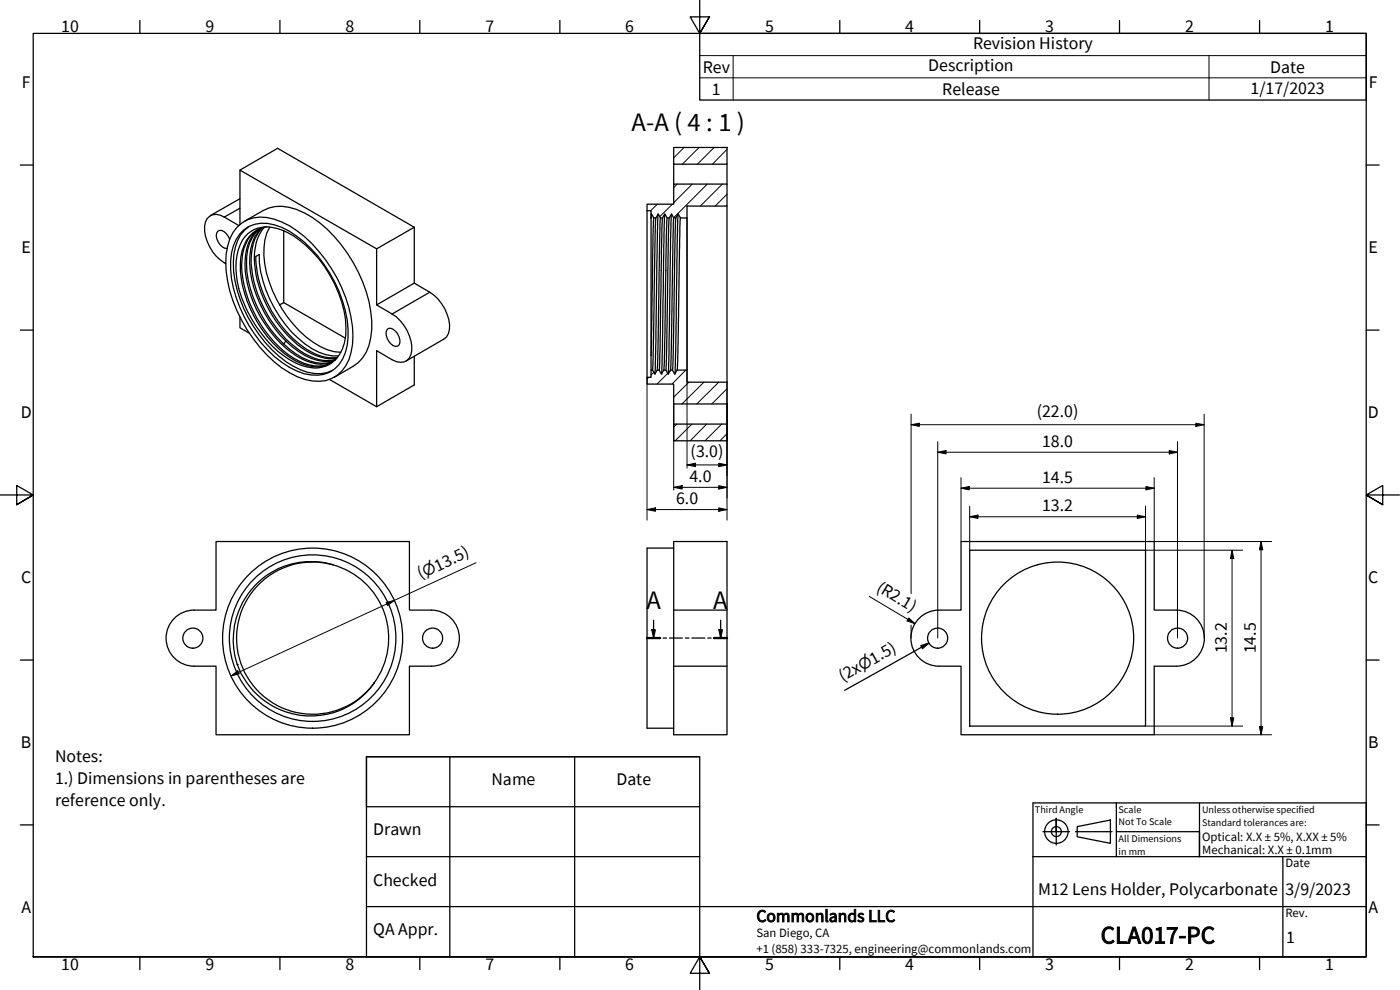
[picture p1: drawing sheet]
<svg xmlns="http://www.w3.org/2000/svg" width="420mm" height="297mm" viewBox="0 0 420 297" stroke-linecap="round" stroke-linejoin="round" font-family="sans-serif">
<!-- layer: Hatch (ISO) -->
<g fill="none" stroke="#000" stroke-width=".3">
<path d="M203.3 55.2l-1.1 1.1M205.3 44.2l-3.1 3.2M207.8 55.2l-5.6 5.6M209.8 44.2l-5 5.1M212.3 55.2l-10.1 10.1M214.3 44.2l-5 5.1M216.8 55.2l-6.6 6.6M218.2 44.8l-4.4 4.5M218.2 58.3l-3.6 3.5M197.3 61.3l-2 1.9M201.8 61.3l-3.8 3.7M194.7 113.2l-.5 .5"/>
<path d="M196.2 111.7l-.8 .8M200.4 112l-3.2 3.2M201.4 111l-.4 .4M205.8 111l-4.1 4.2M206.8 114.7l-4.6 4.5M211.3 114.7l-6.6 6.5M215.7 114.7l-6.6 6.5M218.2 116.6l-4.6 4.6M203.1 127.2l-.9 .9M207.6 127.2l-5 5.1M212.1 127.2l-5 5.1M216.6 127.2l-5 5.1"/>
<path d="M218.2 121.1l-.1 .1M218.2 130.1l-2.1 2.2"/>
</g>
<!-- layer: Visible (ISO) -->
<g fill="none" stroke="#000" stroke-width=".38">
<path d="M72 51l11.3-6.5 41 23.7v16.7a17.5 17.5 0 0 1 9.2 7.7 10 10 0 0 1 1.1 7.5l-.6 1-.8 .7-11.3 6.5M72 59.6l-8.9 5.1M202.2 44.2h16v5.1h-16zM202.2 49.3v5.9M218.2 49.3v5.9M69 71.8a3.8 3.8 0 0 0-3.2-2.7 1.81 1.81 0 0 0-.7 2.6 3.7 3.7 0 0 0 3 2.8M71.1 68.2a10.4 10.4 0 0 1 11.2-2.4 31 31 0 0 1 15.4 12.1 40.7 40.7 0 0 1 8.2 22.9 13.8 13.8 0 0 1-4.7 11.8 12 12 0 0 1-12 .4 38.9 38.9 0 0 1-18.1-19.7 32.7 32.7 0 0 1-2.8-19.5l.7-2.1 .9-1.9zM71.7 67.7l-4.4-2.6a3.6 3.6 0 0 0-3.8-.5 3.6 3.6 0 0 0-2.1 3.3 13.1 13.1 0 0 0 6.4 11.2M71.9 70.2a9.5 9.5 0 0 1 10.5-2.7 29.3 29.3 0 0 1 14.8 11.8 37 37 0 0 1 7.3 22 11.7 11.7 0 0 1-5.6 10.4 13 13 0 0 1-12-1.5 39.1 39.1 0 0 1-17.7-29.3 15.7 15.7 0 0 1 2.7-10.7zM72 67.4v-16.4l41 23.7v16.8l4.7 2.7a12.7 12.7 0 0 1 5.9 11 3.3 3.3 0 0 1-4.7 3.3l-5.9-3.3v16.8l-14.1-8.2M73.3 66.4l5.7-3.2a12.7 12.7 0 0 1 12.3 .7 40.3 40.3 0 0 1 17.5 20.7 32.1 32.1 0 0 1 2.5 16.7 11.6 11.6 0 0 1-5.3 8.6l-5.7 3.3M74.7 67.9a12.6 12.6 0 0 0-4.7 10.9 38.5 38.5 0 0 0 17.9 31 12.4 12.4 0 0 0 11.9 1.4"/>
<path d="M77.2 68.9a12.3 12.3 0 0 0-4.7 10.7 35.8 35.8 0 0 0 15.7 27.9 11.3 11.3 0 0 0 11.2 1.5M77.7 68.7a12.5 12.5 0 0 0-4.2 10.7 35.2 35.2 0 0 0 16.8 28.2 11.1 11.1 0 0 0 9.5 1M78 68.6a12.4 12.4 0 0 0-4 10.6 35.5 35.5 0 0 0 16.8 28.2 11.3 11.3 0 0 0 9.2 1M78.5 68.4a13.6 13.6 0 0 0-3.6 10.7 35.9 35.9 0 0 0 16.6 27.6 12.3 12.3 0 0 0 9 1.4M78.7 68.4a13.5 13.5 0 0 0-3.3 10.7 36.2 36.2 0 0 0 16 27 12.5 12.5 0 0 0 9.2 1.8M79.3 68.2a14.8 14.8 0 0 0-2.7 12.4 36 36 0 0 0 15.3 24.7 14 14 0 0 0 9.2 2.2M80 68.1a8.9 8.9 0 0 0-7.4 7.3 30 30 0 0 0 4.9 21.7 28.1 28.1 0 0 0 14.8 12.6 8.4 8.4 0 0 0 8.4-1.8M81 68.1a19 19 0 0 0-1.1 13.7 35.7 35.7 0 0 0 16.2 22.2l2.1 1 2.1 .5 2 .2M85.2 69.2v21.6l18.4 10.7M124.3 68.2l-11.3 6.5M194.2 61.3h8v-6.1h16v6.6h-12v3.6h-2l-.7-1.2-.7 1.2h-.6l-.7-1.2-.6 1.2h-.7l-.7-1.2-.7 1.2h-.6l-.7-1.2-.7 1.2h-.6l-.7-1.2-.1 .2v-1.2h-1.2zM194.2 63.2v50"/>
<path d="M195.4 65.5v41.2M195.4 64.4v1.1M195.5 64.2l-.1 1.3M196.2 65.4l-.8 41.3M196.8 65.4l-1 45.6M197.5 64.2l-1 48.1M198.2 65.4l-1 45.6M198.8 65.4l-.7 38.3-.3 7.3M199.5 64.2l-.9 48.1M200.2 65.4l-1 45.6M200.9 65.4l-1.1 45.6M201.5 64.2l-1 48.1"/>
<path d="M202.2 65.4l-1 45.6M202.8 65.4l-1 45.6M203.5 64.2l-.9 48.1M204.2 65.4l-1 45.6M206.2 65.4v45.6M218.2 61.8v52.9M71.6 86.5a18.5 18.5 0 0 1 1.7-15.3 8.7 8.7 0 0 1 9.9-2.6 28.3 28.3 0 0 1 14.3 11.6 33.1 33.1 0 0 1 6.3 20.5 11.9 11.9 0 0 1-3.1 7.2M71.6 86.5a38.3 38.3 0 0 0 14.9 21.2 12.2 12.2 0 0 0 12.4 1.6l1.8-1.4M71.6 86.5h.1M72 95.1v3.2l2.9 1.7M85.2 90.8l-1.3 .7M116.1 98.9a1.6 1.6 0 0 1 2.6 .5 4 4 0 0 1 1.1 4.1l-.5 .4a3.6 3.6 0 0 1-3.4-4.3z"/>
<path d="M124.3 84.9l-11.3 6.6M101.6 106.8a16.5 16.5 0 0 1-12.1-5.3 35.8 35.8 0 0 1-11.7-25.1l-1 .5a35 35 0 0 0 17.4 29.1l2.2 .9 2 .4h2.8M124.3 106.9v8.6l-11.3 6.5M195.4 111h.4l.7 1.3 .7-1.3h.6l.7 1.3 .7-1.3h.6l.7 1.3 .7-1.3h.6l.7 1.3 .7-1.3h3v3.7h12v6.5h-16v-6h-8v-2h1.2zM195.4 106.7v4.3M202.2 127.2h16v5.1h-16zM202.2 121.2v6M218.2 121.2v6M99.9 169.4a22.9 22.9 0 0 0-27.6 29.6 22.9 22.9 0 0 0 40 6M99.9 169.5a22.9 22.9 0 0 1 12.4 35.5M99.9 169.5a23.4 23.4 0 0 0-24.4 7.3 23.4 23.4 0 0 0-3.1 25.4 23.4 23.4 0 0 0 39.9 2.8M202.2 162.5h16v58h-16z"/>
<path d="M202.2 164.5h-8v54h8M288.4 162.5h58v20.6h6.6a8.4 8.4 0 0 1 8.4 8.4 8.4 8.4 0 0 1-8.4 8.4h-6.6v20.6h-58v-20.6h-6.6a8.4 8.4 0 0 1-8.4-8.4 8.4 8.4 0 0 1 8.4-8.4h6.6zM291 165.1h52.8v52.8h-52.8zM311.4 169.4l-.1 .1M58.2 199.9h6.6v20.6h58.1v-20.6h6.6M58.2 183.1h6.6v-20.6h58.1v20.6h6.6M58.3 183.1a8.4 8.4 0 0 0-8.5 8.4 8.4 8.4 0 0 0 8.5 8.4M129.4 183.1a8.4 8.4 0 0 1 8.5 8.4 8.4 8.4 0 0 1-8.5 8.4M202.2 199.9h16M202.2 183.1h16"/>
<circle cx="57.9" cy="191.5" r="3"/>
<circle cx="93.8" cy="191.5" r="27"/>
<circle cx="93.8" cy="191.5" r="25"/>
<circle cx="129.8" cy="191.5" r="3"/>
<circle cx="281.4" cy="191.5" r="3"/>
<circle cx="317.4" cy="191.5" r="22.8"/>
<circle cx="353.4" cy="191.5" r="3"/>
</g>
<circle cx="71.2" cy="199.4" r=".19" fill="#000"/>
<!-- layer: Visible Narrow (ISO) -->
<path d="M72 62.5l-4.7 2.6M129 87.7l-11.3 6.5M85.8 102.3l-.6 .9" fill="none" stroke="#000" stroke-width=".38"/>
<!-- layer: Section Line (ISO) -->
<path d="M194.2 191.4h3.9M195.6 189h1.1l-.5 2.4zM196.2 186.1v5.3M199 191.4h1M200.9 191.4h3.9M205.7 191.4h1.1M207.6 191.4h3.9M212.4 191.4h1M214.3 191.4h3.9M215.8 189h1l-.5 2.4zM216.3 186.1v5.3" fill="none" stroke="#000" stroke-width=".38"/>
<path d="M194.2 191.4h3.9M214.3 191.4h3.9" fill="none" stroke="#000" stroke-width=".7"/>
<g fill="#000">
<path d="M195.6 189h1.1l-.5 2.4z" fill-rule="evenodd"/>
<path d="M215.8 189h1l-.5 2.4z" fill-rule="evenodd"/>
</g>
<!-- layer: Border (ISO) -->
<g fill="none" stroke="#000" stroke-width=".38">
<path d="M42 6.1v3.9M84 6.1v3.9M126 6.1v3.9M168 6.1v3.9M210 0v10l-2.9-4.9h5.8l-2.9 4.9 2.9-4.9M252 6.1v3.9M294 6.1v3.9M336 6.1v3.9M378 6.1v3.9M6.1 49.5h3.9M410 49.5h3.9M6.1 99h3.9"/>
<path d="M410 99h3.9M0 148.5h10l-5-2.8v5.7l5-2.9-5 2.9M420 148.5h-10l5-2.8v5.7l-5-2.9 5 2.9M6.1 198h3.9M410 198h3.9M6.1 247.5h3.9M410 247.5h3.9M10 287.1v-277.1h400v277.1h-400h400M42 287.1v3.8M84 287.1v3.8M126 287.1v3.8M168 287.1v3.8"/>
<path d="M212.9 292l-2.9-4.9 2.9 4.9h-5.8l2.9-4.9v9.9M252 287.1v3.8M294 287.1v3.8M336 287.1v3.8M378 287.1v3.8"/>
</g>
<!-- layer: Title (ISO) -->
<g fill="none" stroke="#000" stroke-width=".38">
<path d="M135 227.1v60M172.5 227.1v60M210 227.1h-100h100v60M110 257h100M210 242h-100v-14.9v60h100M310 257h100M313 249.5h8M317 249.5v-4v8M322.8 249.5h11M323.3 248l9.9-2v7l-9.9-1.9zM335 240.9v16.1M360 240.9v16.1v-7.5h-25"/>
<path d="M385 257v30.1M110 272h300M210 287.1h200v-46.2h-100v46.2"/>
<circle cx="317" cy="249.5" r="3.5"/>
<circle cx="317" cy="249.5" r="1.49"/>
</g>
<!-- layer: 0 -->
<path d="M210 287.1h100" fill="none" stroke="#000" stroke-width=".3"/>
<!-- layer: Symbol (ISO) -->
<path d="M210 10h200v20h-200zM276.4 193.7l2.4-.7-1.9 1.6zM278.8 193l-25.3 14.1" fill="none" stroke="#000" stroke-width=".38"/>
<path d="M210 16.7h200M220 16.7v13.3M362.8 16.7v13.3M210 23.4h200" fill="none" stroke="#000" stroke-width=".3"/>
<!-- layer: Dimension (ISO) -->
<g fill="none" stroke="#000" stroke-width=".3">
<path d="M206.2 65.4v75M194.2 113.2v42.9M218.2 114.7v41.4M202.2 121.2v25.9M206.2 139.5l2.5-.5v1zM206.2 139.5h12M215.7 139l2.5 .5-2.5 .5zM273.4 127.4l2.5-.4v.9zM273.4 127.4h88M273.4 124.3v53.8M281.4 135.7l2.5-.5v1zM281.4 135.7h72"/>
<path d="M281.4 132.5v58.9M350.9 135.2l2.5 .5-2.5 .5zM353.4 132.5v58.9M358.9 127l2.5 .4-2.5 .5zM361.4 124.3v67.1M194.2 152.9l2.5-.5v1zM194.2 152.9h24M202.2 146.2l2.5-.5v1zM202.2 146.2h16M215.7 152.4l2.5 .5-2.5 .5zM215.7 145.7l2.5 .5-2.5 .5zM288.4 146.5l2.5-.5v1z"/>
<path d="M288.4 146.5h58M288.4 143.3v19.2M291 155.1l2.5-.6v1.1zM291 155.1h52.8M291 151.9v13.2M341.3 154.5l2.5 .6-2.5 .5zM343.8 151.9v13.2h29.1M343.9 146l2.5 .5-2.5 .5zM346.4 143.3v19.2h35.2M142.9 168.8l-73.6 34M260.9 178.9l13.7 8.2M369.8 165.1l.5 2.5h-1z"/>
<path d="M369.8 165.1v52.8M378.5 162.5l.5 2.5h-1zM378.5 162.5v58M115.9 180.8l2.5-.7-2.1 1.6zM272.7 185.4l1.9 1.7-2.4-.8zM273.4 187.6v3.8M69.3 202.8l2.1-1.5 .4 .9zM343.8 217.9h29.1M369.3 215.4h1l-.5 2.5zM378 218h1l-.5 2.5zM346.4 220.5h35.2"/>
</g>
<g fill="#000">
<path d="M206.2 139.5l2.5-.5v1z" fill-rule="evenodd"/>
<path d="M273.4 127.4l2.5-.4v.9z" fill-rule="evenodd"/>
<path d="M281.4 135.7l2.5-.5v1z" fill-rule="evenodd"/>
<path d="M350.9 135.2l2.5 .5-2.5 .5z" fill-rule="evenodd"/>
<path d="M358.9 127l2.5 .4-2.5 .5z" fill-rule="evenodd"/>
<path d="M194.2 152.9l2.5-.5v1z" fill-rule="evenodd"/>
<path d="M202.2 146.2l2.5-.5v1z" fill-rule="evenodd"/>
<path d="M215.7 139l2.5 .5-2.5 .5z" fill-rule="evenodd"/>
<path d="M215.7 152.4l2.5 .5-2.5 .5z" fill-rule="evenodd"/>
<path d="M215.7 145.7l2.5 .5-2.5 .5z" fill-rule="evenodd"/>
<path d="M288.4 146.5l2.5-.5v1z" fill-rule="evenodd"/>
<path d="M291 155.1l2.5-.6v1.1z" fill-rule="evenodd"/>
<path d="M341.3 154.5l2.5 .6-2.5 .5z" fill-rule="evenodd"/>
<path d="M343.9 146l2.5 .5-2.5 .5z" fill-rule="evenodd"/>
<path d="M369.8 165.1l.5 2.5h-1z" fill-rule="evenodd"/>
<path d="M378.5 162.5l.5 2.5h-1z" fill-rule="evenodd"/>
<path d="M115.9 180.8l2.5-.7-2.1 1.6z" fill-rule="evenodd"/>
<path d="M272.7 185.4l1.9 1.7-2.4-.8z" fill-rule="evenodd"/>
<path d="M69.3 202.8l2.1-1.5 .4 .9z" fill-rule="evenodd"/>
<path d="M369.3 215.4h1l-.5 2.5z" fill-rule="evenodd"/>
<path d="M378 218h1l-.5 2.5z" fill-rule="evenodd"/>
</g>
<!-- layer: Symbol (ISO) -->
<path d="M276.4 193.7l2.4-.7-1.9 1.6z" fill-rule="evenodd" fill="#000"/>
<g font-size="8">
<text x="189.5" y="39.4">A-A ( 4 : 1 )</text>
<text x="194" y="182.6">A</text>
<text x="214.1" y="182.6">A</text>
</g>
<text font-size="7.5" x="330.3" y="283.1">CLA017-PC</text>
<g font-size="5.3">
<text x="18.4" y="9.6">10</text>
<text x="61.7" y="9.6">9</text>
<text x="103.7" y="9.6">8</text>
<text x="145.7" y="9.6">7</text>
<text x="187.6" y="9.6">6</text>
<text x="229.7" y="9.6">5</text>
<text x="271.7" y="9.6">4</text>
<text x="313.7" y="9.6">3</text>
<text x="355.7" y="9.6">2</text>
<text x="397.7" y="9.6">1</text>
<text x="292" y="14.7">Revision History</text>
<text x="210.9" y="21.8">Rev</text>
<text x="278.6" y="21.3">Description</text>
<text x="381.2" y="21.8">Date</text>
<text x="6.5" y="26.5">F</text>
<text x="213.7" y="28.4">1</text>
<text x="282.8" y="28.6">Release</text>
<text x="375.3" y="28.2">1/17/2023</text>
<text x="410.8" y="26.5">F</text>
<text x="6.4" y="76.1">E</text>
<text x="410.7" y="76.1">E</text>
<text x="6.2" y="125.5">D</text>
<text x="311.1" y="125">(22.0)</text>
<text x="410.5" y="125.5">D</text>
<text x="207.3" y="137.1">(3.0)</text>
<text x="312.7" y="134.1">18.0</text>
<text x="206.9" y="144.6">4.0</text>
<text x="312.7" y="144.9">14.5</text>
<text x="202.9" y="151.3">6.0</text>
<text x="312.7" y="153.5">13.2</text>
<text x="126.2" y="173.8" transform="rotate(-25 126.2 173.8)">(</text>
<text x="131.3" y="171.5" transform="rotate(-25 131.3 171.5)">13.5)</text>
<text x="6.3" y="175.1">C</text>
<text x="262.8" y="177.2" transform="rotate(31 262.8 177.2)">(R2.1)</text>
<text x="410.7" y="175.1">C</text>
<text x="368.2" y="196.1" transform="rotate(-90 368.2 196.1)">13.2</text>
<text x="376.9" y="196.1" transform="rotate(-90 376.9 196.1)">14.5</text>
<text x="262.2" y="199.4" transform="rotate(-29 262.2 199.4)">1.5)</text>
<text x="253" y="204.6" transform="rotate(-29 253 204.6)">(2x</text>
<text x="6.3" y="224.5">B</text>
<text x="410.6" y="224.5">B</text>
<text x="16.5" y="228.8">Notes:</text>
<text x="16.5" y="235.3">1.) Dimensions in parentheses are</text>
<text x="147.5" y="235.5">Name</text>
<text x="185" y="235.5">Date</text>
<text x="16.5" y="241.8">reference only.</text>
<text x="112" y="250.6">Drawn</text>
<text x="112" y="265.9">Checked</text>
<text x="311.5" y="268.4">M12 Lens Holder, Polycarbonate</text>
<text x="385.8" y="268.7">3/9/2023</text>
<text x="6.4" y="274.1">A</text>
<text x="410.7" y="274.1">A</text>
<text x="112" y="280.6">QA Appr.</text>
<text x="227" y="276.6">Commonlands LLC</text>
<text x="386" y="282.9">1</text>
<text x="18.4" y="290.9">10</text>
<text x="61.7" y="290.9">9</text>
<text x="103.7" y="290.9">8</text>
<text x="145.7" y="290.9">7</text>
<text x="187.6" y="290.9">6</text>
<text x="229.7" y="290.9">5</text>
<text x="271.7" y="290.9">4</text>
<text x="313.7" y="290.9">3</text>
<text x="355.7" y="290.9">2</text>
<text x="397.7" y="290.9">1</text>
</g>
<g font-size="4.6">
<text x="127.7" y="173.2" transform="rotate(-25 127.7 173.2)">⌀</text>
<text x="258.8" y="201.3" transform="rotate(-29 258.8 201.3)">⌀</text>
</g>
<g font-size="3.8">
<text x="360.7" y="252.3">Optical: X.X ± 5%, X.XX ± 5%</text>
<text x="360.7" y="256.3">Mechanical: X.X ± 0.1mm</text>
<text x="385.8" y="260.3">Date</text>
<text x="385.8" y="275.3">Rev.</text>
<text x="227" y="281.2">San Diego, CA</text>
<text x="227" y="285.9">+1 (858) 333-7325, engineering@commonlands.com</text>
</g>
<g font-size="3">
<text x="310.6" y="244.1">Third Angle</text>
<text x="335.7" y="244.1">Scale</text>
<text x="360.7" y="244.1">Unless otherwise specified</text>
<text x="335.7" y="247.5">Not To Scale</text>
<text x="360.7" y="247.8">Standard tolerances are:</text>
<text x="335.7" y="252.7">All Dimensions</text>
<text x="335.7" y="256.5">in mm</text>
</g>
</svg>
